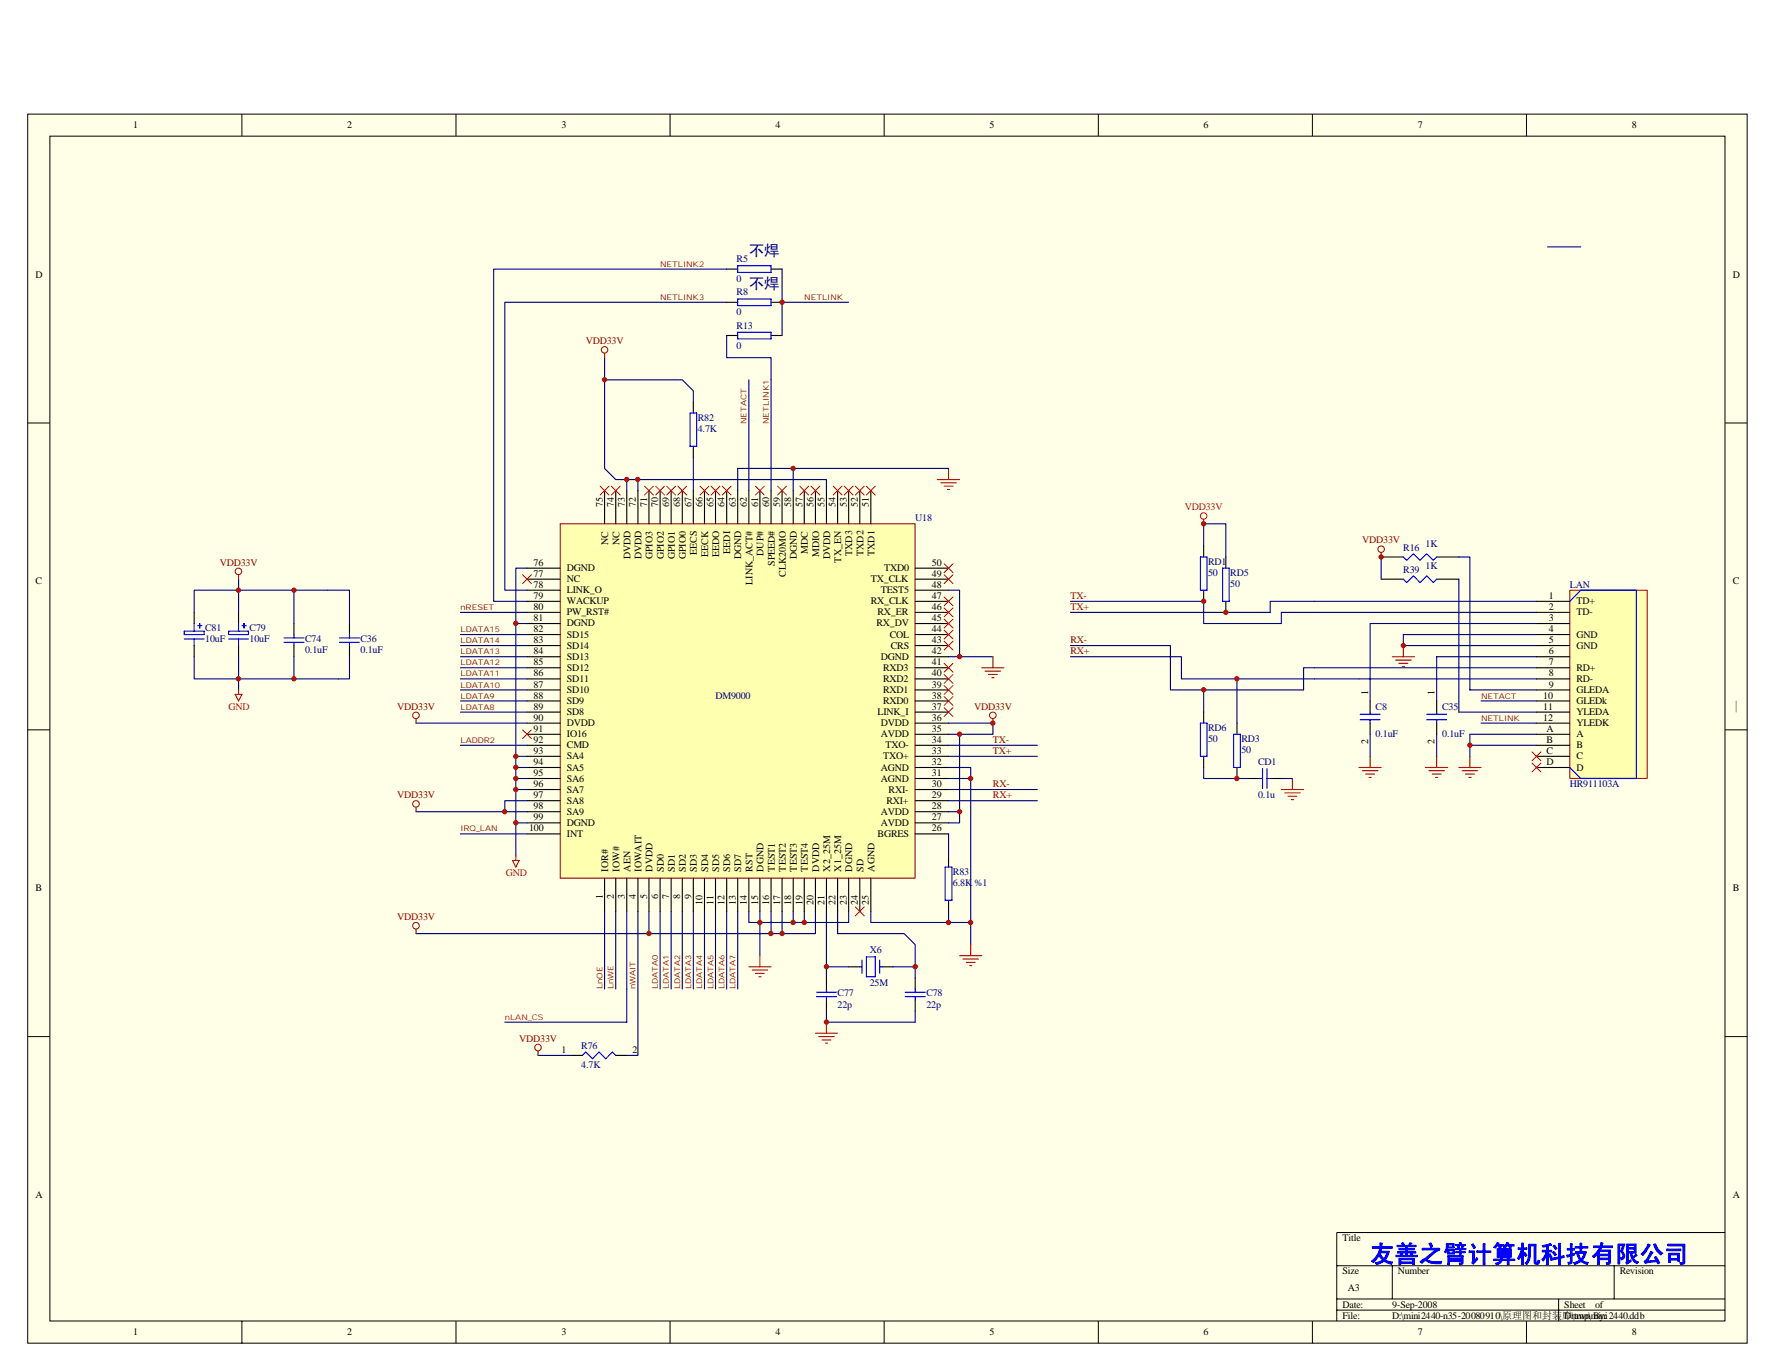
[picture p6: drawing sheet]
<svg xmlns="http://www.w3.org/2000/svg" width="279mm" height="216mm" viewBox="0 0 279 216" stroke-linecap="round" stroke-linejoin="round" font-family="sans-serif">
<path d="M4.4 18h270.6v193.5h-270.6z" fill="#ffffe8"/>
<g fill="none" stroke="#000" stroke-width=".16">
<path d="M4.4 18h270.6v193.5h-270.6zM38.1 18v3.4M71.8 18v3.4M105.5 18v3.4M139.2 18v3.4M172.9 18v3.4M206.6 18v3.4M240.3 18v3.4M7.9 21.4h263.6v186.6h-263.6zM4.4 66.6h3.5M271.5 66.6h3.5M4.4 114.9h3.5"/>
<path d="M271.5 114.9h3.5M4.4 163.2h3.5M271.5 163.2h3.5M210.4 199.3h61.1M219.2 199.3v5.3M254.1 199.3v5.3M271.5 194.1h-61.1v13.9M38.1 208v3.5M71.8 208v3.5M105.5 208v3.5M139.2 208v3.5M172.9 208v3.5"/>
<path d="M206.6 208v3.5M210.4 204.6h61.1M210.4 206.3h61.1M240.3 208v3.5M245.3 204.6v3.4"/>
</g>
<path d="M88.2 82.5h55.8v55.8h-55.8z" fill="#ffffb0"/>
<g fill="none" stroke="#800000" stroke-width=".16">
<path d="M88.2 82.5h55.8v55.8h-55.8z"/>
<circle cx="95.2" cy="55.1" r=".51"/>
<circle cx="37.5" cy="90" r=".52"/>
<circle cx="65.5" cy="112.6" r=".52"/>
<circle cx="156.3" cy="112.6" r=".52"/>
<circle cx="65.5" cy="126.6" r=".52"/>
<circle cx="65.5" cy="145.8" r=".52"/>
<circle cx="84.7" cy="165" r=".52"/>
</g>
<g fill="none" stroke="#000" stroke-width=".17">
<path d="M95.2 77.3v5.2M96.9 77.3v5.2M98.7 77.3v5.2M100.4 77.3v5.2M102.2 77.3v5.2M103.9 77.3v5.2M105.6 77.3v5.2M107.4 77.3v5.2M109.1 63.3v1.7M109.1 70.3v1.7M109.1 77.3v5.2M110.9 77.3v5.2"/>
<path d="M112.6 77.3v5.2M114.4 77.3v5.2M116.1 77.3v5.2M117.9 77.3v5.2M119.6 77.3v5.2M121.4 77.3v5.2M123.1 77.3v5.2M124.9 77.3v5.2M126.6 77.3v5.2M128.4 77.3v5.2M130.1 77.3v5.2M131.8 77.3v5.2"/>
<path d="M133.6 77.3v5.2M135.3 77.3v5.2M137.1 77.3v5.2M30.6 96.4v1.8M37.5 96.4v1.8M46.3 98.2v1.7M55 98.2v1.7M83 89.5h5.2M83 91.2h5.2M83 92.9h5.2M83 94.7h5.2M83 96.4h5.2"/>
<path d="M83 98.2h5.2M83 99.9h5.2M144.1 89.5h5.2M144.1 91.2h5.2M144.1 92.9h5.2M144.1 94.7h5.2M144.1 96.4h5.2M144.1 98.2h5.2M144.1 99.9h5.2M189.5 86v1.7M189.5 92.9v1.8M193 87.7v1.8"/>
<path d="M193 94.7v1.7M30.6 101.7v1.7M37.5 101.7v1.7M46.3 101.7v1.7M55 101.7v1.7M83 101.7h5.2M83 103.4h5.2M83 105.2h5.2M83 106.9h5.2M83 108.6h5.2M83 110.4h5.2M83 112.1h5.2"/>
<path d="M83 113.9h5.2M83 115.6h5.2M83 117.4h5.2M83 119.1h5.2M144.1 101.7h5.2M144.1 103.4h5.2M144.1 105.2h5.2M144.1 106.9h5.2M144.1 108.6h5.2M144.1 110.4h5.2M144.1 112.1h5.2M144.1 113.9h5.2"/>
<path d="M144.1 115.6h5.2M144.1 117.4h5.2M144.1 119.1h5.2M189.5 112.1v1.8M189.5 119.1v1.8M194.7 113.9v1.7M83 120.9h5.2M83 122.6h5.2M83 124.3h5.2M83 126.1h5.2M83 127.8h5.2M83 129.6h5.2"/>
<path d="M83 131.3h5.2M95.2 138.3v5.2M96.9 138.3v5.2M98.7 138.3v5.2M100.4 138.3v5.2M102.2 138.3v5.2M103.9 138.3v5.2M105.6 138.3v5.2M107.4 138.3v5.2M109.1 138.3v5.2M110.9 138.3v5.2M112.6 138.3v5.2"/>
<path d="M114.4 138.3v5.2M116.1 138.3v5.2M117.9 138.3v5.2M119.6 138.3v5.2M121.4 138.3v5.2M123.1 138.3v5.2M124.9 138.3v5.2M126.6 138.3v5.2M128.4 138.3v5.2M130.1 138.3v5.2M131.8 138.3v5.2M133.6 138.3v5.2"/>
<path d="M135.3 138.3v5.2M137.1 138.3v5.2M144.1 120.9h5.2M144.1 122.6h5.2M144.1 124.3h5.2M144.1 126.1h5.2M144.1 127.8h5.2M144.1 129.6h5.2M144.1 131.3h5.2M149.3 134.8v1.7M194.7 120.9v1.7M196.4 122.6h1.8"/>
<path d="M199.9 122.6h1.8M130.1 154v1.7M130.1 157.5v1.7M133.6 152.3h1.7M138.8 152.3h1.8M144.1 154v1.7M144.1 157.5v1.7M149.3 141.8v1.7M89.9 166.2h1.8M96.9 166.2h1.8"/>
</g>
<g fill="none" stroke="#f00" stroke-width=".16">
<path d="M94.5 76.6l1.4 1.4M95.9 76.6l-1.4 1.4M96.2 76.6l1.4 1.4M97.6 76.6l-1.4 1.4M101.5 76.6l1.3 1.4M102.8 76.6l-1.3 1.4M103.2 76.6l1.4 1.4M104.6 76.6l-1.4 1.4M104.9 76.6l1.4 1.4M106.3 76.6l-1.4 1.4M106.7 76.6l1.4 1.4M108.1 76.6l-1.4 1.4"/>
<path d="M110.2 76.6l1.4 1.4M111.6 76.6l-1.4 1.4M111.9 76.6l1.4 1.4M113.3 76.6l-1.4 1.4M113.7 76.6l1.4 1.4M115.1 76.6l-1.4 1.4M118.9 76.6l1.4 1.4M120.3 76.6l-1.4 1.4M122.4 76.6l1.4 1.4M123.8 76.6l-1.4 1.4M125.9 76.6l1.4 1.4M127.3 76.6l-1.4 1.4"/>
<path d="M127.7 76.6l1.4 1.4M129.1 76.6l-1.4 1.4M131.1 76.6l1.4 1.4M132.5 76.6l-1.4 1.4M132.9 76.6l1.4 1.4M134.3 76.6l-1.4 1.4M134.6 76.6l1.4 1.4M136 76.6l-1.4 1.4M136.4 76.6l1.4 1.4M137.8 76.6l-1.4 1.4M82.3 90.5l1.4 1.4M83.7 90.5l-1.4 1.4"/>
<path d="M148.6 99.2l1.4 1.4M148.6 90.5l1.4 1.4M148.6 88.8l1.4 1.4M148.6 94l1.4 1.4M148.6 95.7l1.4 1.4M148.6 97.5l1.4 1.4M150 88.8l-1.4 1.4M150 90.5l-1.4 1.4M150 94l-1.4 1.4M150 95.7l-1.4 1.4M150 97.5l-1.4 1.4M150 99.2l-1.4 1.4"/>
<path d="M82.3 114.9l1.4 1.4M83.7 114.9l-1.4 1.4M148.6 101l1.4 1.4M148.6 104.5l1.4 1.4M148.6 106.2l1.4 1.4M148.6 107.9l1.4 1.4M148.6 109.7l1.4 1.4M148.6 111.4l1.4 1.4M150 101l-1.4 1.4M150 104.5l-1.4 1.4M150 106.2l-1.4 1.4M150 107.9l-1.4 1.4"/>
<path d="M150 109.7l-1.4 1.4M150 111.4l-1.4 1.4M134.6 142.8l1.4 1.4M136 142.8l-1.4 1.4"/>
<circle cx="189.5" cy="81.3" r=".51"/>
</g>
<g fill="none" stroke="#f00" stroke-width=".17">
<path d="M147.6 75.5h3.4M148.1 76h2.4M148.6 76.6h1.4M149.1 77.1h.4M149.3 73.8v1.7M189.5 81.8v.7M37 109.3h1.1l-.6 1.1zM37.5 108.6v.7M80.7 135.5h1l-.5 1zM81.2 134.8v.7M201.7 124.3h3.5M202.2 124.9h2.5"/>
<path d="M202.7 125.4h1.4M203.3 125.9h.3M203.4 122.6v1.7M117.9 152.3h3.5M118.4 152.8h2.4M118.9 153.3h1.4M119.4 153.8h.4M119.6 150.5v1.8M151 150.5h3.5M151.6 151h2.4M152.1 151.6h1.4M152.6 152.1h.4"/>
<path d="M152.8 148.8v1.7M128.4 162.7h3.4M128.9 163.2h2.4M129.4 163.8h1.4M129.9 164.3h.4M130.1 161v1.7"/>
</g>
<g fill="none" stroke="#000080" stroke-width=".17">
<path d="M243.6 38.9h5.2M95.2 56.3v17.5l1.7 1.7h33.2v1.8M95.2 59.8h12.2l1.7 1.8v1.7M117.9 59.8v17.5M121.4 59.8v17.5M98.7 75.5v1.8M100.4 75.5v1.8M109.1 72v5.3M124.9 73.8v3.5M149.3 73.8h-33.2v3.5M30.6 96.4v-3.5h24.4v5.3M37.5 91.2v5.2"/>
<path d="M46.3 92.9v5.3M72.5 99.9h10.5M72.5 96.4h10.5M81.2 98.2v31.4h1.8M83 89.5h-1.8v8.7h1.8M149.3 92.9h1.7v10.5h-1.7M168.5 96.4h31.4M189.5 86v-3.5h3.5v5.2M206.9 96.4h35M30.6 103.4v3.5h24.4v-3.5M37.5 103.4v5.2M46.3 103.4v3.5"/>
<path d="M65.5 113.9h17.5M72.5 117.4h10.5M72.5 112.1h10.5M72.5 110.4h10.5M72.5 108.6h10.5M72.5 106.9h10.5M72.5 105.2h10.5M72.5 103.4h10.5M72.5 101.7h10.5M81.2 119.1h1.8M149.3 115.6h1.7v14h-1.7M149.3 113.9h7v1.7h-5.3"/>
<path d="M149.3 119.1h14M149.3 117.4h14M151 103.4h5.3M168.5 103.4h17.5v3.5h27.9M168.5 101.7h15.7v6.9h21M206.9 105.2h35M65.5 127.8h14M72.5 131.3h10.5M81.2 122.6h1.8M81.2 129.6v5.2M81.2 120.9h1.8M81.2 124.3h1.8"/>
<path d="M83 126.1h-3.5v1.7h3.5M149.3 120.9h3.5v24.4h-3.5M149.3 127.8h1.7M149.3 131.3v3.5M149.3 122.6h3.5M149.3 124.3h14M149.3 126.1h14M189.5 120.9v1.7h6.9M201.7 122.6h1.7M65.5 147h36.7M95.2 143.5v12.2M96.9 143.5v12.2"/>
<path d="M98.7 143.5v17.5h-19.2M100.4 143.5v22.7h-1.7M102.2 143.5v3.5h26.2v-3.5M103.9 143.5v12.2M105.6 143.5v12.2M107.4 143.5v12.2M109.1 143.5v12.2M110.9 143.5v12.2M112.6 143.5v12.2M114.4 143.5v12.2M116.1 143.5v12.2M117.9 143.5v1.8h15.7v-1.8"/>
<path d="M119.6 143.5v7M121.4 143.5v3.5M123.1 143.5v3.5M124.9 143.5v1.8M126.6 143.5v1.8M130.1 143.5v10.5M130.1 159.2v1.8h14v-1.8M130.1 152.3h3.5M131.8 143.5v3.5h10.5l1.8 1.8v5.2M137.1 143.5v1.8h12.2v-1.8M140.6 152.3h3.5M152.8 145.3v3.5"/>
<path d="M84.7 166.2h5.2"/>
</g>
<g fill="none" stroke="#00f" stroke-width=".17">
<path d="M108.6 65h1.1v5.3h-1.1zM29 99.4h3.1v.5h-3.1zM30.6 98.2v1.2M31.1 98.5h.7M31.4 98.2v.7M36 99.4h3.1v.5h-3.1zM37.5 98.2v1.2M38.1 98.5h.7M38.4 98.2v.7M46.3 99.9v.6M55 99.9v.6M189 87.7h1v5.2h-1z"/>
<path d="M192.4 89.5h1.1v5.2h-1.1zM29 100.6h3.1M30.6 100.6v1.1M36 100.6h3.1M37.5 100.6v1.1M44.7 101.2h3.2M44.7 100.5h3.2M46.3 101.2v.5M53.4 101.2h3.2M53.4 100.5h3.2M55 101.2v.5M189 113.9h1v5.2h-1z"/>
<path d="M194.2 115.6h1v5.3h-1zM148.8 136.5h1v5.3h-1zM198.2 122.6h.5M198.7 121v3.2M199.4 122.6h.5M199.4 121v3.2M128.5 157h3.2M128.5 156.3h3.2M130.1 155.7v.6M130.1 157v.5M135.3 152.3h.4M135.7 151.2v2.1"/>
<path d="M136.4 150.7h1.4v3.1h-1.4zM138.5 151.2v2.1M138.5 152.3h.3M142.5 157h3.1M142.5 156.3h3.1M144.1 155.7v.6M144.1 157v.5M91.7 166.2l.5-.5 1.1 1 1-1 1.1 1 1-1 .5 .5"/>
</g>
<path d="M273.3 110.4v1.7" fill="none" stroke="#5cd482" stroke-width=".17"/>
<path d="M95.2 55.6v.7M37.5 90.5v.7M65.5 113.2v.7M154.5 105.2h3.5M155.1 105.7h2.4M155.6 106.2h1.4M156.1 106.7h.4M156.3 103.4v1.8M156.3 113.2v.7M65.5 127.1v.7M65.5 146.3v.7M84.7 165.5v.7" fill="none" stroke="#800000" stroke-width=".17"/>
<path d="M247.1 93h12.2v29.6h-12.2z" fill="#ffffb0"/>
<g fill="none" stroke="#800000" stroke-width=".16">
<path d="M247.1 92.9h12.2v29.7h-12.2z"/>
<circle cx="217.4" cy="86.5" r=".51"/>
</g>
<g fill="none" stroke="#000" stroke-width=".17">
<path d="M114.4 42.4h1.7M114.4 47.6h1.7M114.4 52.8h1.7M121.4 42.4h1.7M121.4 47.6h1.7M121.4 52.8h1.7M217.4 87.7h3.5M217.4 91.2h3.5M226.1 87.7h3.5M226.1 91.2h3.5M241.9 94.7h5.2M241.9 96.4h5.2"/>
<path d="M241.9 98.2h5.2M241.9 99.9h5.2M215.7 110.4v1.7M215.7 113.9v1.7M226.1 110.4v1.7M226.1 113.9v1.7M241.9 101.7h5.2M241.9 103.4h5.2M241.9 105.2h5.2M241.9 106.9h5.2M241.9 108.6h5.2M241.9 110.4h5.2"/>
<path d="M241.9 112.1h5.2M241.9 113.9h5.2M241.9 115.6h5.2M241.9 117.4h5.2M241.9 119.1h5.2M241.9 120.9h5.2"/>
</g>
<g fill="none" stroke="#00f" stroke-width=".17">
<path d="M116.1 41.8h5.3v1.1h-5.3zM116.1 47.1h5.3v1h-5.3zM116.1 52.3h5.3v1.1h-5.3zM220.9 87.7l.5 .5 1.1-1 1 1 1.1-1 1 1 .5-.5M220.9 91.2l.5 .5 1.1-1 1 1 1.1-1 1 1 .5-.5M247.1 94.7l1.7-1.8h8.8v29.7h-8.8l-1.7-1.7M214.1 113.3h3.1M214.1 112.5h3.1M215.7 112.1v.4M215.7 113.3v.6M224.6 113.3h3.1M224.6 112.5h3.1"/>
<path d="M226.1 112.1v.4M226.1 113.3v.6"/>
</g>
<g fill="none" stroke="#000080" stroke-width=".17">
<path d="M114.4 47.6h-34.9v45.3h3.5M114.4 42.4h-36.7v52.3h5.3M114.4 52.8v3.5h7v3.5M123.1 42.4v10.4M123.1 47.6h10.5M168.5 94.7h21v3.5h12.2v-1.8h5.2M217.4 87.7v3.5M229.6 87.7h1.8v20.9h10.5M229.6 91.2v20.9h12.3M241.9 98.2h-26.2v12.2M241.9 94.7h-42v1.7M241.9 99.9h-21v1.8h21"/>
<path d="M189.5 108.6v3.5M194.7 106.9v7M206.9 105.2h-1.7v3.4M213.9 106.9h28M215.7 115.6v3.5M226.1 115.6v3.5M231.4 117.4h10.5M233.1 110.4h8.8M233.1 113.9h8.8M241.9 103.4h-15.8v7M241.9 115.6h-10.5v3.5"/>
</g>
<g fill="none" stroke="#800000" stroke-width=".17">
<path d="M217.4 87v.7M215.7 119.1v1.8M219.2 103.4h3.5M219.7 103.9h2.4M220.2 104.5h1.4M220.7 105h.4M220.9 101.7v1.7M226.1 119.1v1.8M231.4 119.1v1.8M213.9 120.9h3.5M214.4 121.4h2.5M215 121.9h1.4"/>
<path d="M215.5 122.4h.3M224.4 120.9h3.5M224.9 121.4h2.5M225.4 121.9h1.4M226 122.4h.3M229.6 120.9h3.5M230.2 121.4h2.4M230.7 121.9h1.4M231.2 122.4h.4"/>
</g>
<path d="M241.2 118.4l1.3 1.4M242.5 118.4l-1.3 1.4M241.2 120.2l1.3 1.4M242.5 120.2l-1.3 1.4" fill="none" stroke="#f00" stroke-width=".16"/>
<g fill="#800000" stroke="#800000" stroke-width=".16">
<circle cx="151" cy="103.4" r=".34"/>
<circle cx="151" cy="115.6" r=".34"/>
<circle cx="151" cy="127.8" r=".34"/>
<circle cx="149.3" cy="145.3" r=".34"/>
<circle cx="152.8" cy="145.3" r=".34"/>
<circle cx="152.8" cy="122.6" r=".34"/>
<circle cx="81.2" cy="98.2" r=".34"/>
<circle cx="81.2" cy="129.6" r=".34"/>
<circle cx="81.2" cy="122.6" r=".34"/>
<circle cx="81.2" cy="119.1" r=".34"/>
<circle cx="81.2" cy="120.8" r=".34"/>
<circle cx="81.2" cy="124.3" r=".34"/>
<circle cx="79.4" cy="127.8" r=".34"/>
<circle cx="124.8" cy="73.8" r=".34"/>
<circle cx="100.4" cy="75.5" r=".34"/>
<circle cx="98.7" cy="75.5" r=".34"/>
<circle cx="119.6" cy="145.3" r=".34"/>
<circle cx="102.2" cy="147" r=".34"/>
<circle cx="130.1" cy="152.2" r=".34"/>
<circle cx="144.1" cy="152.2" r=".34"/>
<circle cx="130.1" cy="160.9" r=".34"/>
<circle cx="95.2" cy="59.8" r=".33"/>
<circle cx="121.3" cy="147" r=".34"/>
<circle cx="123.1" cy="147" r=".34"/>
<circle cx="124.8" cy="145.3" r=".34"/>
<circle cx="126.6" cy="145.3" r=".34"/>
<circle cx="156.3" cy="113.9" r=".34"/>
<circle cx="37.5" cy="92.9" r=".34"/>
<circle cx="37.5" cy="106.9" r=".34"/>
<circle cx="46.3" cy="92.9" r=".34"/>
<circle cx="46.3" cy="106.9" r=".34"/>
<circle cx="194.7" cy="122.6" r=".34"/>
<circle cx="189.5" cy="82.5" r=".34"/>
<circle cx="189.5" cy="94.7" r=".34"/>
<circle cx="193" cy="96.4" r=".34"/>
<circle cx="189.5" cy="108.6" r=".34"/>
<circle cx="220.9" cy="101.7" r=".34"/>
<circle cx="217.4" cy="87.7" r=".34"/>
<circle cx="231.4" cy="117.3" r=".34"/>
<circle cx="194.7" cy="106.9" r=".34"/>
<circle cx="123.1" cy="47.6" r=".34"/>
</g>
<text font-size="3.8" fill="#00f" x="215.7" y="198.8">友善之臂计算机科技有限公司</text>
<g font-size="2.4" fill="#000080">
<text x="117.9" y="40.3">不焊</text>
<text x="117.9" y="45.5">不焊</text>
</g>
<g font-size="1.6">
<text x="21" y="20.2">1</text>
<text x="54.7" y="20.2">2</text>
<text x="88.4" y="20.2">3</text>
<text x="122.1" y="20.2">4</text>
<text x="155.8" y="20.2">5</text>
<text x="189.5" y="20.2">6</text>
<text x="223.2" y="20.2">7</text>
<text x="256.9" y="20.2">8</text>
<text x="5.6" y="43.7">D</text>
<text x="272.8" y="43.7">D</text>
<text x="94.9" y="79.9" transform="rotate(-90 94.9 79.9)">75</text>
<text x="96.6" y="79.9" transform="rotate(-90 96.6 79.9)">74</text>
<text x="98.4" y="79.9" transform="rotate(-90 98.4 79.9)">73</text>
<text x="100.1" y="79.9" transform="rotate(-90 100.1 79.9)">72</text>
<text x="101.9" y="79.9" transform="rotate(-90 101.9 79.9)">71</text>
<text x="103.6" y="79.9" transform="rotate(-90 103.6 79.9)">70</text>
<text x="105.3" y="79.9" transform="rotate(-90 105.3 79.9)">69</text>
<text x="107.1" y="79.9" transform="rotate(-90 107.1 79.9)">68</text>
<text x="108.8" y="79.9" transform="rotate(-90 108.8 79.9)">67</text>
<text x="110.6" y="79.9" transform="rotate(-90 110.6 79.9)">66</text>
<text x="112.3" y="79.9" transform="rotate(-90 112.3 79.9)">65</text>
<text x="114.1" y="79.9" transform="rotate(-90 114.1 79.9)">64</text>
<text x="115.8" y="79.9" transform="rotate(-90 115.8 79.9)">63</text>
<text x="117.6" y="79.9" transform="rotate(-90 117.6 79.9)">62</text>
<text x="119.3" y="79.9" transform="rotate(-90 119.3 79.9)">61</text>
<text x="121.1" y="79.9" transform="rotate(-90 121.1 79.9)">60</text>
<text x="122.8" y="79.9" transform="rotate(-90 122.8 79.9)">59</text>
<text x="124.5" y="79.9" transform="rotate(-90 124.5 79.9)">58</text>
<text x="126.3" y="79.9" transform="rotate(-90 126.3 79.9)">57</text>
<text x="128" y="79.9" transform="rotate(-90 128 79.9)">56</text>
<text x="129.8" y="79.9" transform="rotate(-90 129.8 79.9)">55</text>
<text x="131.5" y="79.9" transform="rotate(-90 131.5 79.9)">54</text>
<text x="133.3" y="79.9" transform="rotate(-90 133.3 79.9)">53</text>
<text x="135" y="79.9" transform="rotate(-90 135 79.9)">52</text>
<text x="136.8" y="79.9" transform="rotate(-90 136.8 79.9)">51</text>
<text x="84" y="89.1">76</text>
<text x="89.2" y="89.9">DGND</text>
<text x="95.7" y="85.8" transform="rotate(-90 95.7 85.8)">NC</text>
<text x="97.5" y="85.8" transform="rotate(-90 97.5 85.8)">NC</text>
<text x="99.2" y="88.1" transform="rotate(-90 99.2 88.1)">DVDD</text>
<text x="101" y="88.1" transform="rotate(-90 101 88.1)">DVDD</text>
<text x="102.7" y="88.1" transform="rotate(-90 102.7 88.1)">GPIO3</text>
<text x="104.5" y="88.1" transform="rotate(-90 104.5 88.1)">GPIO2</text>
<text x="106.2" y="88.1" transform="rotate(-90 106.2 88.1)">GPIO1</text>
<text x="108" y="88.1" transform="rotate(-90 108 88.1)">GPIO0</text>
<text x="109.7" y="87.4" transform="rotate(-90 109.7 87.4)">EECS</text>
<text x="111.5" y="87.7" transform="rotate(-90 111.5 87.7)">EECK</text>
<text x="113.2" y="87.7" transform="rotate(-90 113.2 87.7)">EEDO</text>
<text x="115" y="87.2" transform="rotate(-90 115 87.2)">EEDI</text>
<text x="116.7" y="88.1" transform="rotate(-90 116.7 88.1)">DGND</text>
<text x="120.2" y="87.5" transform="rotate(-90 120.2 87.5)">DUP#</text>
<text x="121.9" y="89.1" transform="rotate(-90 121.9 89.1)">SPEED#</text>
<text x="125.4" y="88.1" transform="rotate(-90 125.4 88.1)">DGND</text>
<text x="127.2" y="87.2" transform="rotate(-90 127.2 87.2)">MDC</text>
<text x="128.9" y="87.7" transform="rotate(-90 128.9 87.7)">MDIO</text>
<text x="130.7" y="88.1" transform="rotate(-90 130.7 88.1)">DVDD</text>
<text x="132.4" y="88.6" transform="rotate(-90 132.4 88.6)">TX_EN</text>
<text x="134.2" y="87.5" transform="rotate(-90 134.2 87.5)">TXD3</text>
<text x="135.9" y="87.5" transform="rotate(-90 135.9 87.5)">TXD2</text>
<text x="137.6" y="87.5" transform="rotate(-90 137.6 87.5)">TXD1</text>
<text x="139.2" y="89.9">TXD0</text>
<text x="146.7" y="89.1">50</text>
<text x="5.6" y="92">C</text>
<text x="84" y="90.8">77</text>
<text x="84" y="92.6">78</text>
<text x="84" y="94.3">79</text>
<text x="89.2" y="91.7">NC</text>
<text x="89.2" y="93.4">LINK_O</text>
<text x="89.2" y="95.2">WACKUP</text>
<text x="118.4" y="92.1" transform="rotate(-90 118.4 92.1)">LINK_ACT#</text>
<text x="123.7" y="90.9" transform="rotate(-90 123.7 90.9)">CLK20MO</text>
<text x="137.1" y="91.7">TX_CLK</text>
<text x="137.1" y="95.2">RX_CLK</text>
<text x="138.7" y="93.4">TEST5</text>
<text x="146.7" y="92.6">48</text>
<text x="146.7" y="90.8">49</text>
<text x="146.7" y="94.3">47</text>
<text x="243.8" y="94.3">1</text>
<text x="248.1" y="95.2">TD+</text>
<text x="272.8" y="92">C</text>
<text x="84" y="96.1">80</text>
<text x="84" y="97.8">81</text>
<text x="84" y="99.5">82</text>
<text x="84" y="101.3">83</text>
<text x="89.2" y="96.9">PW_RST#</text>
<text x="89.2" y="98.7">DGND</text>
<text x="89.2" y="100.4">SD15</text>
<text x="138" y="98.7">RX_DV</text>
<text x="138.1" y="96.9">RX_ER</text>
<text x="140.1" y="100.4">COL</text>
<text x="146.7" y="99.5">44</text>
<text x="146.7" y="97.8">45</text>
<text x="146.7" y="101.3">43</text>
<text x="146.7" y="96.1">46</text>
<text x="243.8" y="96.1">2</text>
<text x="243.8" y="99.5">4</text>
<text x="243.8" y="101.3">5</text>
<text x="243.8" y="97.8">3</text>
<text x="248.1" y="96.9">TD-</text>
<text x="248.1" y="100.4">GND</text>
<text x="84" y="103">84</text>
<text x="84" y="104.8">85</text>
<text x="84" y="106.5">86</text>
<text x="89.2" y="102.2">SD14</text>
<text x="89.2" y="103.9">SD13</text>
<text x="89.2" y="105.6">SD12</text>
<text x="89.2" y="107.4">SD11</text>
<text x="138.7" y="103.9">DGND</text>
<text x="139" y="105.6">RXD3</text>
<text x="139" y="107.4">RXD2</text>
<text x="140.2" y="102.2">CRS</text>
<text x="146.7" y="103">42</text>
<text x="146.7" y="104.8">41</text>
<text x="146.7" y="106.5">40</text>
<text x="243.8" y="104.8">7</text>
<text x="243.8" y="106.5">8</text>
<text x="243.8" y="103">6</text>
<text x="248.1" y="102.2">GND</text>
<text x="248.1" y="105.6">RD+</text>
<text x="248.1" y="107.4">RD-</text>
<text x="84" y="108.3">87</text>
<text x="84" y="110">88</text>
<text x="84" y="111.7">89</text>
<text x="84" y="113.5">90</text>
<text x="89.2" y="109.1">SD10</text>
<text x="89.2" y="110.9">SD9</text>
<text x="89.2" y="112.6">SD8</text>
<text x="138.1" y="112.6">LINK_I</text>
<text x="139" y="109.1">RXD1</text>
<text x="139" y="110.9">RXD0</text>
<text x="146.7" y="113.5">36</text>
<text x="146.7" y="108.3">39</text>
<text x="146.7" y="110">38</text>
<text x="146.7" y="111.7">37</text>
<text x="215.3" y="109.5" transform="rotate(-90 215.3 109.5)">1</text>
<text x="225.8" y="109.5" transform="rotate(-90 225.8 109.5)">1</text>
<text x="242.9" y="110">10</text>
<text x="242.9" y="111.7">11</text>
<text x="242.9" y="113.5">12</text>
<text x="243.8" y="108.3">9</text>
<text x="248.1" y="109.1">GLEDA</text>
<text x="248.1" y="110.9">GLEDk</text>
<text x="248.1" y="112.6">YLEDA</text>
<text x="84" y="115.2">91</text>
<text x="84" y="117">92</text>
<text x="84" y="118.7">93</text>
<text x="89.2" y="114.4">DVDD</text>
<text x="89.2" y="116.1">IO16</text>
<text x="89.2" y="117.9">CMD</text>
<text x="89.2" y="119.6">SA4</text>
<text x="138.7" y="114.4">DVDD</text>
<text x="138.7" y="116.1">AVDD</text>
<text x="139" y="119.6">TXO+</text>
<text x="139.4" y="117.9">TXO-</text>
<text x="146.7" y="115.2">35</text>
<text x="146.7" y="117">34</text>
<text x="146.7" y="118.7">33</text>
<text x="215.3" y="117.2" transform="rotate(-90 215.3 117.2)">2</text>
<text x="225.8" y="117.2" transform="rotate(-90 225.8 117.2)">2</text>
<text x="243.4" y="115.2">A</text>
<text x="243.4" y="117">B</text>
<text x="243.4" y="118.7">C</text>
<text x="248.1" y="114.4">YLEDK</text>
<text x="248.1" y="116.1">A</text>
<text x="248.1" y="117.9">B</text>
<text x="248.1" y="119.6">C</text>
<text x="84" y="120.5">94</text>
<text x="84" y="122.2">95</text>
<text x="84" y="124">96</text>
<text x="84" y="125.7">97</text>
<text x="89.2" y="121.3">SA5</text>
<text x="89.2" y="123.1">SA6</text>
<text x="89.2" y="124.8">SA7</text>
<text x="138.7" y="121.3">AGND</text>
<text x="138.7" y="123.1">AGND</text>
<text x="139.9" y="124.8">RXI-</text>
<text x="146.7" y="125.7">29</text>
<text x="146.7" y="120.5">32</text>
<text x="146.7" y="122.2">31</text>
<text x="146.7" y="124">30</text>
<text x="243.4" y="120.5">D</text>
<text x="248.1" y="121.3">D</text>
<text x="83.3" y="130.9">100</text>
<text x="84" y="127.4">98</text>
<text x="84" y="129.2">99</text>
<text x="89.2" y="126.6">SA8</text>
<text x="89.2" y="128.3">SA9</text>
<text x="89.2" y="130">DGND</text>
<text x="89.2" y="131.8">INT</text>
<text x="138.1" y="131.8">BGRES</text>
<text x="138.7" y="128.3">AVDD</text>
<text x="138.7" y="130">AVDD</text>
<text x="139.5" y="126.6">RXI+</text>
<text x="146.7" y="127.4">28</text>
<text x="146.7" y="129.2">27</text>
<text x="146.7" y="130.9">26</text>
<text x="95.7" y="137.2" transform="rotate(-90 95.7 137.2)">IOR#</text>
<text x="97.5" y="137.2" transform="rotate(-90 97.5 137.2)">IOW#</text>
<text x="99.2" y="137.2" transform="rotate(-90 99.2 137.2)">AEN</text>
<text x="101" y="137.2" transform="rotate(-90 101 137.2)">IOWAIT</text>
<text x="102.7" y="137.2" transform="rotate(-90 102.7 137.2)">DVDD</text>
<text x="104.5" y="137.2" transform="rotate(-90 104.5 137.2)">SD0</text>
<text x="106.2" y="137.2" transform="rotate(-90 106.2 137.2)">SD1</text>
<text x="108" y="137.2" transform="rotate(-90 108 137.2)">SD2</text>
<text x="109.7" y="137.2" transform="rotate(-90 109.7 137.2)">SD3</text>
<text x="111.5" y="137.2" transform="rotate(-90 111.5 137.2)">SD4</text>
<text x="113.2" y="137.2" transform="rotate(-90 113.2 137.2)">SD5</text>
<text x="115" y="137.2" transform="rotate(-90 115 137.2)">SD6</text>
<text x="116.7" y="137.2" transform="rotate(-90 116.7 137.2)">SD7</text>
<text x="118.4" y="137.2" transform="rotate(-90 118.4 137.2)">RST</text>
<text x="120.2" y="137.2" transform="rotate(-90 120.2 137.2)">DGND</text>
<text x="121.9" y="137.2" transform="rotate(-90 121.9 137.2)">TEST1</text>
<text x="123.7" y="137.2" transform="rotate(-90 123.7 137.2)">TEST2</text>
<text x="125.4" y="137.2" transform="rotate(-90 125.4 137.2)">TEST3</text>
<text x="127.2" y="137.2" transform="rotate(-90 127.2 137.2)">TEST4</text>
<text x="128.9" y="137.2" transform="rotate(-90 128.9 137.2)">DVDD</text>
<text x="130.7" y="137.2" transform="rotate(-90 130.7 137.2)">X2_25M</text>
<text x="132.4" y="137.2" transform="rotate(-90 132.4 137.2)">X1_25M</text>
<text x="134.2" y="137.2" transform="rotate(-90 134.2 137.2)">DGND</text>
<text x="135.9" y="137.2" transform="rotate(-90 135.9 137.2)">SD</text>
<text x="137.6" y="137.2" transform="rotate(-90 137.6 137.2)">AGND</text>
<text x="5.6" y="140.4">B</text>
<text x="94.9" y="141.6" transform="rotate(-90 94.9 141.6)">1</text>
<text x="96.6" y="141.6" transform="rotate(-90 96.6 141.6)">2</text>
<text x="98.4" y="141.6" transform="rotate(-90 98.4 141.6)">3</text>
<text x="100.1" y="141.6" transform="rotate(-90 100.1 141.6)">4</text>
<text x="101.9" y="141.6" transform="rotate(-90 101.9 141.6)">5</text>
<text x="103.6" y="141.6" transform="rotate(-90 103.6 141.6)">6</text>
<text x="105.3" y="141.6" transform="rotate(-90 105.3 141.6)">7</text>
<text x="107.1" y="141.6" transform="rotate(-90 107.1 141.6)">8</text>
<text x="108.8" y="141.6" transform="rotate(-90 108.8 141.6)">9</text>
<text x="110.6" y="142.5" transform="rotate(-90 110.6 142.5)">10</text>
<text x="112.3" y="142.5" transform="rotate(-90 112.3 142.5)">11</text>
<text x="114.1" y="142.5" transform="rotate(-90 114.1 142.5)">12</text>
<text x="115.8" y="142.5" transform="rotate(-90 115.8 142.5)">13</text>
<text x="117.6" y="142.5" transform="rotate(-90 117.6 142.5)">14</text>
<text x="119.3" y="142.5" transform="rotate(-90 119.3 142.5)">15</text>
<text x="121.1" y="142.5" transform="rotate(-90 121.1 142.5)">16</text>
<text x="122.8" y="142.5" transform="rotate(-90 122.8 142.5)">17</text>
<text x="124.5" y="142.5" transform="rotate(-90 124.5 142.5)">18</text>
<text x="126.3" y="142.5" transform="rotate(-90 126.3 142.5)">19</text>
<text x="128" y="142.5" transform="rotate(-90 128 142.5)">20</text>
<text x="129.8" y="142.5" transform="rotate(-90 129.8 142.5)">21</text>
<text x="131.5" y="142.5" transform="rotate(-90 131.5 142.5)">22</text>
<text x="133.3" y="142.5" transform="rotate(-90 133.3 142.5)">23</text>
<text x="135" y="142.5" transform="rotate(-90 135 142.5)">24</text>
<text x="136.8" y="142.5" transform="rotate(-90 136.8 142.5)">25</text>
<text x="272.8" y="140.4">B</text>
<text x="88.4" y="165.8">1</text>
<text x="99.5" y="165.8">2</text>
<text x="5.6" y="188.7">A</text>
<text x="272.8" y="188.7">A</text>
<text x="211.3" y="195.5">Title</text>
<text x="211.3" y="200.7">Size</text>
<text x="212.2" y="203.3">A3</text>
<text x="220" y="200.7">Number</text>
<text x="255" y="200.7">Revision</text>
<text x="211.3" y="205.9">Date:</text>
<text x="211.3" y="207.7">File:</text>
<text x="219.2" y="205.9">9-Sep-2008</text>
<text x="219.2" y="207.7">D:\mini2440-n35-20080910\原理图和封装库\tmp\mini2440.ddb</text>
<text x="246.2" y="205.9">Sheet</text>
<text x="246.2" y="207.7">Drawn By:</text>
<text x="251.1" y="205.9">of</text>
<text x="21" y="210.3">1</text>
<text x="54.7" y="210.3">2</text>
<text x="88.4" y="210.3">3</text>
<text x="122.1" y="210.3">4</text>
<text x="155.8" y="210.3">5</text>
<text x="189.5" y="210.3">6</text>
<text x="223.2" y="210.3">7</text>
<text x="256.9" y="210.3">8</text>
</g>
<g font-size="1.6" fill="#000080">
<text x="116" y="41.3">R5</text>
<text x="116" y="44.4">0</text>
<text x="116" y="46.5">R8</text>
<text x="116" y="49.7">0</text>
<text x="116" y="51.8">R13</text>
<text x="116" y="54.9">0</text>
<text x="109.8" y="66.2">R82</text>
<text x="109.8" y="68">4.7K</text>
<text x="144.1" y="82.1">U18</text>
<text x="190.2" y="88.9">RD1</text>
<text x="220.9" y="86.8">R16</text>
<text x="224.4" y="86.1">1K</text>
<text x="224.4" y="89.6">1K</text>
<text x="190.2" y="90.6">50</text>
<text x="193.7" y="90.6">RD5</text>
<text x="193.7" y="92.4">50</text>
<text x="220.9" y="90.3">R39</text>
<text x="247.1" y="92.6">LAN</text>
<text x="32.3" y="99.4">C81</text>
<text x="32.3" y="101.1">10uF</text>
<text x="39.3" y="99.4">C79</text>
<text x="39.3" y="101.1">10uF</text>
<text x="48" y="101.1">C74</text>
<text x="56.7" y="101.1">C36</text>
<text x="48" y="102.8">0.1uF</text>
<text x="56.7" y="102.8">0.1uF</text>
<text x="112.6" y="110">DM9000</text>
<text x="216.5" y="111.7">C8</text>
<text x="227" y="111.7">C35</text>
<text x="190.2" y="115.1">RD6</text>
<text x="190.2" y="116.8">50</text>
<text x="195.4" y="116.8">RD3</text>
<text x="195.4" y="118.6">50</text>
<text x="216.5" y="116.1">0.1uF</text>
<text x="227" y="116.1">0.1uF</text>
<text x="198" y="120.5">CD1</text>
<text x="198" y="125.7">0.1u</text>
<text x="247.1" y="124">HR911103A</text>
<text x="150" y="137.7">R83</text>
<text x="150" y="139.5">6.8K %1</text>
<text x="136.9" y="150.1">X6</text>
<text x="136.9" y="155.3">25M</text>
<text x="131.8" y="156.9">C77</text>
<text x="131.8" y="158.7">22p</text>
<text x="145.8" y="156.9">C78</text>
<text x="145.8" y="158.7">22p</text>
<text x="91.5" y="165.1">R76</text>
<text x="91.5" y="168.3">4.7K</text>
</g>
<g font-size="1.6" fill="#800000">
<text x="92.2" y="54.2">VDD33V</text>
<text x="34.6" y="89.1">VDD33V</text>
<text x="214.4" y="85.6">VDD33V</text>
<text x="168.5" y="94.3">TX-</text>
<text x="168.5" y="96.1">TX+</text>
<text x="168.5" y="101.3">RX-</text>
<text x="168.5" y="103">RX+</text>
<text x="62.5" y="111.7">VDD33V</text>
<text x="153.3" y="111.7">VDD33V</text>
<text x="156.3" y="118.7">TX+</text>
<text x="156.3" y="117">TX-</text>
<text x="62.5" y="125.7">VDD33V</text>
<text x="156.3" y="125.7">RX+</text>
<text x="156.3" y="124">RX-</text>
<text x="62.5" y="144.9">VDD33V</text>
<text x="81.7" y="164.1">VDD33V</text>
</g>
<g font-size="1.6" fill="#f00">
<text x="186.5" y="80.3">VDD33V</text>
<text x="36" y="111.7">GND</text>
<text x="79.6" y="137.9">GND</text>
</g>
<g font-size="1.2" fill="#800000">
<text x="103.9" y="42">NETLINK2</text>
<text x="103.9" y="47.2">NETLINK3</text>
<text x="126.6" y="47.2">NETLINK</text>
<text x="117.5" y="66.8" transform="rotate(-90 117.5 66.8)">NETACT</text>
<text x="121" y="66.8" transform="rotate(-90 121 66.8)">NETLINK1</text>
<text x="72.5" y="96.1">nRESET</text>
<text x="72.5" y="101.3">LDATA14</text>
<text x="72.5" y="99.5">LDATA15</text>
<text x="72.5" y="106.5">LDATA11</text>
<text x="72.5" y="104.8">LDATA12</text>
<text x="72.5" y="103">LDATA13</text>
<text x="72.5" y="111.7">LDATA8</text>
<text x="72.5" y="110">LDATA9</text>
<text x="72.5" y="108.3">LDATA10</text>
<text x="233.1" y="113.5">NETLINK</text>
<text x="233.1" y="110">NETACT</text>
<text x="72.5" y="117">LADDR2</text>
<text x="72.5" y="130.9">IRQ_LAN</text>
<text x="94.8" y="155.7" transform="rotate(-90 94.8 155.7)">LnOE</text>
<text x="96.6" y="155.7" transform="rotate(-90 96.6 155.7)">LnWE</text>
<text x="100.1" y="155.7" transform="rotate(-90 100.1 155.7)">nWAIT</text>
<text x="103.5" y="155.7" transform="rotate(-90 103.5 155.7)">LDATA0</text>
<text x="105.3" y="155.7" transform="rotate(-90 105.3 155.7)">LDATA1</text>
<text x="107" y="155.7" transform="rotate(-90 107 155.7)">LDATA2</text>
<text x="108.8" y="155.7" transform="rotate(-90 108.8 155.7)">LDATA3</text>
<text x="110.5" y="155.7" transform="rotate(-90 110.5 155.7)">LDATA4</text>
<text x="112.3" y="155.7" transform="rotate(-90 112.3 155.7)">LDATA5</text>
<text x="114" y="155.7" transform="rotate(-90 114 155.7)">LDATA6</text>
<text x="115.8" y="155.7" transform="rotate(-90 115.8 155.7)">LDATA7</text>
</g>
<text font-size="1.2" fill="#f00" x="79.5" y="160.6">nLAN_CS</text>
</svg>
